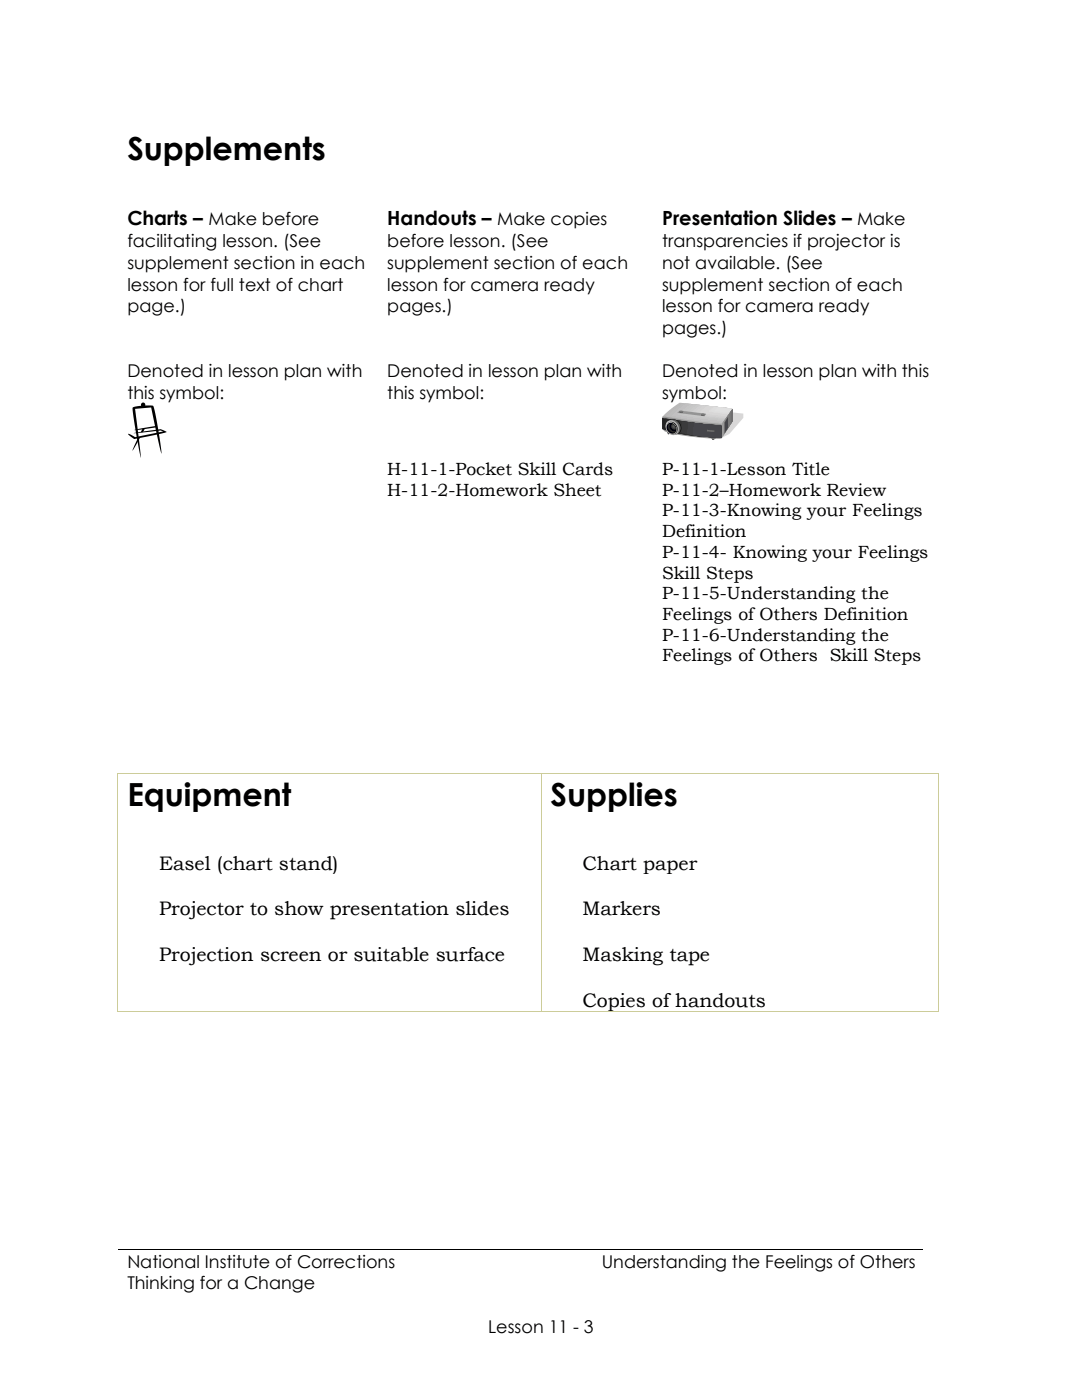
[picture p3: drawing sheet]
<svg xmlns="http://www.w3.org/2000/svg" width="216mm" height="279mm" viewBox="0 0 216 279" stroke-linecap="round" stroke-linejoin="round" font-family="sans-serif">
<path d="M23.5 249.3h65.4M89.1 249.3h95.1" fill="none" stroke="#000" stroke-width=".2"/>
<g fill="#000">
<path d="M25.6 86.6l1.4 .6 5.6-1.1-.6-.2-5.3 .5 4.3-.6a2.26 2.26 0 0 1 2.3 .4l-5.7 1.3a1.16 1.16 0 0 1-1.6-.4z" fill-rule="evenodd"/>
<path d="M26.8 85.8l4.4-.8v.3z" fill-rule="evenodd"/>
<path d="M27.6 87.3h.4l-1.6 2.6z" fill-rule="evenodd"/>
<path d="M28.4 85.5l.6-.1-.5 .8-.4 .1z" fill-rule="evenodd"/>
<path d="M26.5 81.3l1.7-.3a.45 .45 0 0 1 .3-.7 .45 .45 0 0 1 .5 .6l1.5 .1a51.9 51.9 0 0 1 1.7 9.5l-2-9.2-3.2 .3 1.1 9.8v-.1a80.5 80.5 0 0 1-1.6-10z" fill-rule="evenodd"/>
<path d="M88.9 249.3h.2v.1h-.2z" fill-rule="evenodd"/>
</g>
<path d="M143.7 82l4.6 .5v.9l-2.7 3.2-1.5 .8-1.6-3.9z" fill-rule="evenodd" fill="#d8d8d8"/>
<g fill="#4f4449">
<path d="M141.8 87.3l1.2 .1-.7 .4h-.2z" fill-rule="evenodd"/>
<path d="M133.1 86l1.1 .3-.9 .4z" fill-rule="evenodd"/>
</g>
<path d="M132.6 82.7l3-2.3 10.4 1.1 .3 .4-2.4 2.9-8-1-3.7-.7z" fill-rule="evenodd" fill="#bcb7ba"/>
<path d="M133.3 82.8l2.1-1.8a1.86 1.86 0 0 1 2.1-.4l8.5 .9 .2 .4-1.5 1.8a1.27 1.27 0 0 1-1.7 .8l-7.1-.9-2.7-.6z" fill-rule="evenodd" fill="#bfbabc"/>
<path d="M134.4 82.5l1.6-1.3a1.9 1.9 0 0 1 2.1-.6l6.5 .8a1.87 1.87 0 0 1 1.6 .4l-1.4 1.8a1.19 1.19 0 0 1-1.6 .7l-5.9-.8-3.2-.6z" fill-rule="evenodd" fill="#c4bfc1"/>
<path d="M135.2 82.6l1.6-1.3a1.91 1.91 0 0 1 2.2-.6l5.7 .7a1.76 1.76 0 0 1 1.5 .4l-1.3 1.6a1.1 1.1 0 0 1-1.5 .7l-6.3-.9-2.1-.4z" fill-rule="evenodd" fill="#c6c1c4"/>
<path d="M136.2 82.4l1.3-1.1a1.77 1.77 0 0 1 2.1-.5l5.2 .6a1.62 1.62 0 0 1 1.4 .3l-1.2 1.6a1.01 1.01 0 0 1-1.4 .6l-4.7-.6-3-.6z" fill-rule="evenodd" fill="#c9c4c6"/>
<path d="M137 82.5l.7-.7a2.48 2.48 0 0 1 2.9-.9l5.5 .7a.66 .66 0 0 1-.4 .8l-.6 .7a.93 .93 0 0 1-1.3 .5l-5-.6-2-.4z" fill-rule="evenodd" fill="#cec6c9"/>
<path d="M138 82.2l.5-.4a2.28 2.28 0 0 1 2.7-.8l4.9 .6a.69 .69 0 0 1-.5 .8l-.4 .6a.95 .95 0 0 1-1.4 .4l-4.1-.5-1.9-.4z" fill-rule="evenodd" fill="#d3ced1"/>
<path d="M138.9 82.2l.5-.5a1.99 1.99 0 0 1 2.3-.7l4.3 .5 .1 .3-.8 .9a1.15 1.15 0 0 1-1.5 .5l-5.1-.8z" fill-rule="evenodd" fill="#d8d1d3"/>
<path d="M139.7 82.2l.9-.8a1.27 1.27 0 0 1 1.5-.3l3.9 .4 .1 .2-.7 .9a1.12 1.12 0 0 1-1.5 .4l-3.4-.5-.9-.2z" fill-rule="evenodd" fill="#dbd3d6"/>
<path d="M140.5 82.2l.3-.3a2.02 2.02 0 0 1 2.4-.7l2.8 .3 .1 .2-.4 .4a1.16 1.16 0 0 1-1.5 .7z" fill-rule="evenodd" fill="#ddd6d8"/>
<path d="M141.6 82l.1-.2a1.54 1.54 0 0 1 2-.5l2.3 .3 .1 .1-.3 .3a1.13 1.13 0 0 1-1.6 .5l-2.8-.4z" fill-rule="evenodd" fill="#e2dbdd"/>
<path d="M142.4 81.9l.9-.7 2.7 .4 .1 .1-.7 .7-3.1-.4z" fill-rule="evenodd" fill="#e5dde0"/>
<path d="M132.2 83.1l6.4 1 5.4 .5v2.9a38.3 38.3 0 0 1-11.4-1.5l-.4-.4-.1-2.2z" fill-rule="evenodd" fill="#9b9391"/>
<path d="M146.1 81.7l.2 .5v1.7l-2.3 3.6v-2.9z" fill-rule="evenodd" fill="#a59e9b"/>
<path d="M146.1 81.7l.2 .9a2.85 2.85 0 0 1-.8 2.6l-1.4 2v-1.4a2.74 2.74 0 0 1 .8-2.4z" fill-rule="evenodd" fill="#a39999"/>
<path d="M146.1 81.7l.2 .9a2.76 2.76 0 0 1-.8 2.5l-1.2 1.9v-1.4a2.69 2.69 0 0 1 .8-2.5z" fill-rule="evenodd" fill="#9b9396"/>
<path d="M146.1 81.7v.1a3.5 3.5 0 0 1-.8 3.7l-.8 1.2v-1.4a2.6 2.6 0 0 1 .7-2.3z" fill-rule="evenodd" fill="#998e93"/>
<path d="M146.1 81.7l.1 .2a3.8 3.8 0 0 1-1 3.7l-.5 .8v-1.3a2.4 2.4 0 0 1 .6-2.2z" fill-rule="evenodd" fill="#91898e"/>
<path d="M146.1 81.7l.1 .1a3.6 3.6 0 0 1-.9 3.6l-.5 .7v-1.9a2.09 2.09 0 0 1 .7-1.6z" fill-rule="evenodd" fill="#8e848c"/>
<path d="M146.1 81.7l.2 .8a3.2 3.2 0 0 1-1 2.9l-.3 .4v-2.5z" fill-rule="evenodd" fill="#877f89"/>
<path d="M146.1 81.7l.2 .8a2.84 2.84 0 0 1-.8 2.7l-.3 .4v-1.3a2.99 2.99 0 0 1 .8-2.4z" fill-rule="evenodd" fill="#847a87"/>
<path d="M146.1 81.7l.2 .8a3 3 0 0 1-.8 2.6l-.1 .2v-1.2a2.69 2.69 0 0 1 .6-2.2z" fill-rule="evenodd" fill="#7c7582"/>
<path d="M146.1 81.7l.2 .3v1a2.25 2.25 0 0 1-.7 1.9l-.1 .1v-1.2a2.19 2.19 0 0 1 .5-1.9z" fill-rule="evenodd" fill="#7a707f"/>
<path d="M146.1 81.7l.2 .2v1a1.69 1.69 0 0 1-.5 1.6l-.1 .2v-2.3z" fill-rule="evenodd" fill="#726b7c"/>
<path d="M146.1 81.7l.2 .2v2l-.4 .5v-2.2z" fill-rule="evenodd" fill="#70667a"/>
<path d="M132.1 83.4l4.8 .8 7 .8 .1 2.4-6.2-.5a26.3 26.3 0 0 1-5.7-1.3z" fill-rule="evenodd" fill="#28231c"/>
<path d="M132.7 83.5l5.6 .9 5.6 .6 .1 2.4-6.3-.5-2.5-.5-2.2-.6-.3-.1z" fill-rule="evenodd" fill="#2b2821"/>
<path d="M133.4 83.6l4 .7 6.5 .7 .1 2.4-5.7-.5-2.6-.4-2.4-.6z" fill-rule="evenodd" fill="#2d2826"/>
<path d="M134 83.7l4.7 .7 5.2 .6 .1 2.4-5.7-.5-2.4-.4-1.9-.5z" fill-rule="evenodd" fill="#302d2b"/>
<path d="M134.7 83.8l4.8 .7 4.4 .5 .1 2.4-5.1-.4-2-.3-2.3-.6z" fill-rule="evenodd" fill="#333033"/>
<path d="M135.3 83.9l4.1 .6 4.5 .5 .1 2.4-5.4-.5-3.4-.7z" fill-rule="evenodd" fill="#353335"/>
<path d="M135.9 84l8 .9 .1 2.5-5.1-.4-3.1-.7z" fill-rule="evenodd" fill="#38353d"/>
<path d="M136.6 84.1l7.3 .8 .1 2.5-4.5-.4-3.1-.5z" fill-rule="evenodd" fill="#3a383f"/>
<path d="M137.2 84.2l6.7 .7 .1 2.5-3.8-.3-3.1-.5z" fill-rule="evenodd" fill="#3d3a47"/>
<path d="M137.8 84.3l6.1 .6 .1 2.5-3.8-.3-2.5-.4z" fill-rule="evenodd" fill="#3f3f4c"/>
<path d="M138.5 84.4l5.4 .5 .1 2.5-3.5-.3-2.2-.3z" fill-rule="evenodd" fill="#423f51"/>
<g fill="#444456">
<path d="M139.1 84.5l4.8 .4 .1 2.5-5.1-.5z" fill-rule="evenodd"/>
<path d="M145.3 83.2v2.2l-.7 1.1v-2.2z" fill-rule="evenodd"/>
</g>
<path d="M133.5 83.9a1.6 1.6 0 0 1 2.1 .5 1.6 1.6 0 0 1-.3 2.2 1.66 1.66 0 0 1-1.8-.7 1.66 1.66 0 0 1 0-2z" fill-rule="evenodd" fill="#00000f"/>
<path d="M133.5 83.9a1.56 1.56 0 0 1 2 .6 1.56 1.56 0 0 1-.3 2.1 1.62 1.62 0 0 1-1.8-.7 1.62 1.62 0 0 1 .1-2z" fill-rule="evenodd" fill="#60605b"/>
<path d="M133.2 84.1a1.56 1.56 0 0 1 2 .6 1.56 1.56 0 0 1-.3 2 1.62 1.62 0 0 1-1.8-.7 1.62 1.62 0 0 1 .1-1.9z" fill-rule="evenodd" fill="#b5a891"/>
<path d="M133.2 84.1a1.47 1.47 0 0 1 1.9 .6 1.47 1.47 0 0 1-.3 1.9 1.52 1.52 0 0 1-1.7-.6 1.52 1.52 0 0 1 .1-1.9z" fill-rule="evenodd" fill="#baaf99"/>
<path d="M133.2 84.2a1.35 1.35 0 0 1 1.8 .5 1.35 1.35 0 0 1-.5 1.9 1.47 1.47 0 0 1-1.4-.8 1.47 1.47 0 0 1 .1-1.6z" fill-rule="evenodd" fill="#c4b7a3"/>
<path d="M133.2 84.2a1.27 1.27 0 0 1 1.7 .5 1.27 1.27 0 0 1-.5 1.7 1.37 1.37 0 0 1-1.3-.7 1.37 1.37 0 0 1 .1-1.5z" fill-rule="evenodd" fill="#c9bfa8"/>
<path d="M133.2 84.2a1.17 1.17 0 0 1 1.6 .5 1.17 1.17 0 0 1-.4 1.6 1.27 1.27 0 0 1-1.3-.7 1.27 1.27 0 0 1 .1-1.4z" fill-rule="evenodd" fill="#cec4af"/>
<path d="M133.3 84.3a1.08 1.08 0 0 1 1.4 .4 1.08 1.08 0 0 1-.4 1.5 1.17 1.17 0 0 1-1.2-.7 1.17 1.17 0 0 1 .2-1.2z" fill-rule="evenodd" fill="#d6ceba"/>
<path d="M133.3 84.3a.99 .99 0 0 1 1.3 .4 .99 .99 0 0 1-.4 1.3 1.08 1.08 0 0 1-1-.5 1.08 1.08 0 0 1 .1-1.2z" fill-rule="evenodd" fill="#ddd3c1"/>
<path d="M133.3 84.3a.88 .88 0 0 1 1.2 .4 .88 .88 0 0 1-.5 1.2 .99 .99 0 0 1-.7-1.6z" fill-rule="evenodd" fill="#e5ddcc"/>
<path d="M133.3 84.4a.79 .79 0 0 1 1.1 .3 .79 .79 0 0 1-.5 1.1 .88 .88 0 0 1-.6-1.4z" fill-rule="evenodd" fill="#eae2d3"/>
<path d="M133.3 84.4a.69 .69 0 0 1 1 .3 .69 .69 0 0 1-.6 .9 .78 .78 0 0 1-.4-1.2z" fill-rule="evenodd" fill="#efead8"/>
<path d="M133.3 84.4a.6 .6 0 0 1 .9 .3 .6 .6 0 0 1-.5 .8 .69 .69 0 0 1-.4-1.1z" fill-rule="evenodd" fill="#f9f2e2"/>
<path d="M133.3 84.4a.51 .51 0 0 1 .8 .3 .51 .51 0 0 1-.6 .7l-.3-.4z" fill-rule="evenodd" fill="#fff9ea"/>
<path d="M133.3 84.4a1.28 1.28 0 0 1 1.7 .5 1.28 1.28 0 0 1-.5 1.7 1.39 1.39 0 0 1-1.3-.7 1.39 1.39 0 0 1 .1-1.5z" fill-rule="evenodd" fill="#00000f"/>
<path d="M133.2 84.5a1.23 1.23 0 0 1 1.7 .5 1.23 1.23 0 0 1-.5 1.6 1.34 1.34 0 0 1-1.3-.6 1.34 1.34 0 0 1 .1-1.5z" fill-rule="evenodd" fill="#c1bcb2"/>
<path d="M133.2 84.5a1.16 1.16 0 0 1 1.6 .5 1.16 1.16 0 0 1-.5 1.5 1.26 1.26 0 0 1-1.2-.6 1.26 1.26 0 0 1 .1-1.4z" fill-rule="evenodd" fill="#c6c1b7"/>
<path d="M133.2 84.5a1.08 1.08 0 0 1 1.5 .5 1.08 1.08 0 0 1-.4 1.4 1.17 1.17 0 0 1-1.2-.6 1.17 1.17 0 0 1 .1-1.3z" fill-rule="evenodd" fill="#c9c6bf"/>
<path d="M133.2 84.5a1.01 1.01 0 0 1 1.4 .4 1.01 1.01 0 0 1-.4 1.4 1.09 1.09 0 0 1-1.1-.5 1.09 1.09 0 0 1 .1-1.3z" fill-rule="evenodd" fill="#ccccc1"/>
<path d="M133.2 84.6a.94 .94 0 0 1 1.3 .3 .94 .94 0 0 1-.4 1.3 1.02 1.02 0 0 1-1-.5 1.02 1.02 0 0 1 .1-1.1z" fill-rule="evenodd" fill="#d1d1c6"/>
<path d="M133.2 84.6a.85 .85 0 0 1 1.2 .4 .85 .85 0 0 1-.5 1.1 .95 .95 0 0 1-.7-1.5z" fill-rule="evenodd" fill="#d3d6ce"/>
<path d="M133.3 84.6a.77 .77 0 0 1 1 .4 .77 .77 0 0 1-.4 1 .87 .87 0 0 1-.6-1.4z" fill-rule="evenodd" fill="#d8dbd3"/>
<path d="M133.2 84.7a.68 .68 0 0 1 1 .2 .68 .68 0 0 1-.5 1 .82 .82 0 0 1-.5-1.2z" fill-rule="evenodd" fill="#dbe0db"/>
<path d="M133.3 84.6a.62 .62 0 0 1 .9 .4 .62 .62 0 0 1-.5 .8 .7 .7 0 0 1-.4-1.2z" fill-rule="evenodd" fill="#e0e5e0"/>
<path d="M133.2 84.7a.53 .53 0 0 1 .9 .2 .53 .53 0 0 1-.6 .7l-.3-.4z" fill-rule="evenodd" fill="#e2eae2"/>
<circle cx="133.6" cy="85" r=".46" fill="#e5efea"/>
<circle cx="133.6" cy="85" r=".39" fill="#eaf4ef"/>
<path d="M133.3 84.6a1.12 1.12 0 0 1 1.5 .4 1.12 1.12 0 0 1-.4 1.5 1.21 1.21 0 0 1-1.2-.6 1.21 1.21 0 0 1 .1-1.3z" fill-rule="evenodd" fill="#00000f"/>
<path d="M134.2 84.6l.3 .3 .4 .6a.55 .55 0 0 1-.6 .2 .55 .55 0 0 1-.4-.5z" fill-rule="evenodd" fill="#1e3030"/>
<path d="M134.1 84.7l.5 .3a.45 .45 0 0 1 .1 .7 .62 .62 0 0 1-.6-.3 .62 .62 0 0 1 0-.7z" fill-rule="evenodd" fill="#263335"/>
<path d="M134.1 84.7h.2l.3 .3a.41 .41 0 0 1 .1 .7 .58 .58 0 0 1-.6-.3 .58 .58 0 0 1 0-.7z" fill-rule="evenodd" fill="#283538"/>
<path d="M134.2 84.7l.4 .3a.39 .39 0 0 1 .1 .6 .54 .54 0 0 1-.6-.2 .54 .54 0 0 1 .1-.7z" fill-rule="evenodd" fill="#30383d"/>
<path d="M134.1 84.8a.54 .54 0 0 1 .6 .7 .47 .47 0 0 1-.5-.1 .47 .47 0 0 1-.1-.6z" fill-rule="evenodd" fill="#353a42"/>
<path d="M134.1 84.9l.1-.1a.5 .5 0 0 1 .5 .7 .49 .49 0 0 1-.6-.6z" fill-rule="evenodd" fill="#3a3d44"/>
<path d="M134.1 84.9l.2-.1 .1 .1 .3 .5a.39 .39 0 0 1-.5 0 .39 .39 0 0 1-.1-.5z" fill-rule="evenodd" fill="#3f3f4c"/>
<path d="M134.2 84.9a.4 .4 0 0 1 .4 .1 .4 .4 0 0 1 0 .5 .42 .42 0 0 1-.4-.6z" fill-rule="evenodd" fill="#44424f"/>
<path d="M134.2 84.9h.3l.2 .4a.32 .32 0 0 1-.5 0 .32 .32 0 0 1 0-.4z" fill-rule="evenodd" fill="#494454"/>
<path d="M134.3 84.8l.1 .1a.26 .26 0 0 1 .3 .3 .26 .26 0 0 1-.3 .2 .26 .26 0 0 1-.2-.3z" fill-rule="evenodd" fill="#514759"/>
<path d="M134.3 84.9h.1a.24 .24 0 0 1 .2 .3 .24 .24 0 0 1-.3 .2 .24 .24 0 0 1-.1-.4z" fill-rule="evenodd" fill="#54495b"/>
<path d="M134.3 84.9l.3 .2a.18 .18 0 0 1-.3 .2 .18 .18 0 0 1 0-.3z" fill-rule="evenodd" fill="#5b4c60"/>
<path d="M133.4 84.7l.4-.2a.93 .93 0 0 0 0 1.2 .93 .93 0 0 0 1 .3 .85 .85 0 0 1-1.4-.4l-.1-.5z" fill-rule="evenodd" fill="#19233d"/>
<path d="M135.2 82.3l.4-.4 5.2 .7 .1 .1-.4 .4z" fill-rule="evenodd" fill="#9b9391"/>
<g fill="#444456">
<path d="M135.6 82.1a.31 .31 0 0 1 .4-.1 .31 .31 0 0 1 .2 .4h-.5l-.1-.1z" fill-rule="evenodd"/>
<path d="M139.9 82.7a.32 .32 0 0 1 .4-.2 .32 .32 0 0 1 .2 .4l-.5 .1z" fill-rule="evenodd"/>
</g>
<g fill="#7f7777">
<path d="M135.6 82.1a.32 .32 0 0 1 .4-.2 .32 .32 0 0 1 .2 .4h-.5z" fill-rule="evenodd"/>
<path d="M140 82.6a.31 .31 0 0 1 .4-.1 .31 .31 0 0 1 .1 .4h-.5l-.1-.1z" fill-rule="evenodd"/>
</g>
<path d="M141.1 85.8l1.4 .1v.3l-1.4-.1z" fill-rule="evenodd" fill="#917259"/>
<g fill="#fff">
<path d="M23.5 91.4h1.9v12.5h-1.9z" fill-rule="evenodd"/>
<path d="M73.5 91.4h1.9v12.5h-1.9z" fill-rule="evenodd"/>
<path d="M23.5 103.9h51.9v33.5h-51.9z" fill-rule="evenodd"/>
<path d="M25.4 91.4h48.1v4.2h-48.1z" fill-rule="evenodd"/>
<path d="M25.4 95.6h48.1v4.2h-48.1z" fill-rule="evenodd"/>
<path d="M25.4 99.8h48.1v4.1h-48.1z" fill-rule="evenodd"/>
<path d="M75.4 91.4h1.9v16.6h-1.9z" fill-rule="evenodd"/>
<path d="M128.3 91.4h1.9v16.6h-1.9z" fill-rule="evenodd"/>
<path d="M75.4 108h54.8v29.4h-54.8z" fill-rule="evenodd"/>
<path d="M77.3 91.4h51v4.2h-51z" fill-rule="evenodd"/>
<path d="M77.3 95.6h51v4.2h-51z" fill-rule="evenodd"/>
<path d="M77.3 99.8h51v4.1h-51z" fill-rule="evenodd"/>
<path d="M77.3 103.9h51v4.1h-51z" fill-rule="evenodd"/>
<path d="M130.2 91.5h1.9v45.9h-1.9z" fill-rule="evenodd"/>
<path d="M185.5 91.5h1.9v45.9h-1.9z" fill-rule="evenodd"/>
<path d="M132.1 91.4h53.4v4.2h-53.4z" fill-rule="evenodd"/>
<path d="M132.1 95.6h53.4v4.2h-53.4z" fill-rule="evenodd"/>
<path d="M132.1 99.8h53.4v4.1h-53.4z" fill-rule="evenodd"/>
<path d="M132.1 103.9h53.4v4.1h-53.4z" fill-rule="evenodd"/>
<path d="M132.1 108h53.4v4.2h-53.4z" fill-rule="evenodd"/>
<path d="M132.1 112.2h53.4v4.1h-53.4z" fill-rule="evenodd"/>
<path d="M132.1 116.3h53.4v4.2h-53.4z" fill-rule="evenodd"/>
<path d="M132.1 120.5h53.4v4.1h-53.4z" fill-rule="evenodd"/>
<path d="M132.1 124.6h53.4v4.1h-53.4z" fill-rule="evenodd"/>
<path d="M132.1 128.7h53.4v4.2h-53.4z" fill-rule="evenodd"/>
<path d="M132.1 132.9h53.4v4.5h-53.4z" fill-rule="evenodd"/>
<path d="M23.6 154.4h1.8v7.8h-1.8z" fill-rule="evenodd"/>
<path d="M106.1 154.4h1.8v7.8h-1.8z" fill-rule="evenodd"/>
<path d="M23.6 162.2h84.3v7.8h-84.3z" fill-rule="evenodd"/>
<path d="M25.4 154.4h80.7v7.8h-80.7z" fill-rule="evenodd"/>
<path d="M108.1 154.4h1.8v15.6h-1.8z" fill-rule="evenodd"/>
<path d="M185.5 154.4h1.8v15.6h-1.8z" fill-rule="evenodd"/>
<path d="M109.9 154.4h75.6v7.8h-75.6z" fill-rule="evenodd"/>
<path d="M109.9 162.2h75.6v7.8h-75.6z" fill-rule="evenodd"/>
</g>
<g fill="#cc9">
<path d="M23.4 154.2h.2v.2h-.2z" fill-rule="evenodd"/>
<path d="M23.4 154.2h.2v.2h-.2z" fill-rule="evenodd"/>
</g>
<path d="M23.6 154.3h84.3" fill="none" stroke="#cc9" stroke-width=".2"/>
<path d="M107.9 154.2h.2v.2h-.2z" fill-rule="evenodd" fill="#cc9"/>
<path d="M108.1 154.3h79.2" fill="none" stroke="#cc9" stroke-width=".2"/>
<g fill="#cc9">
<path d="M187.3 154.2h.1v.2h-.1z" fill-rule="evenodd"/>
<path d="M187.3 154.2h.1v.2h-.1z" fill-rule="evenodd"/>
</g>
<path d="M23.5 154.4v15.6M108 154.4v15.6M187.4 154.4v15.6" fill="none" stroke="#cc9" stroke-width=".2"/>
<g fill="#fff">
<path d="M23.6 170h1.8v4.5h-1.8z" fill-rule="evenodd"/>
<path d="M106.1 170h1.8v4.5h-1.8z" fill-rule="evenodd"/>
<path d="M25.4 170h80.7v4.5h-80.7z" fill-rule="evenodd"/>
<path d="M108.1 170h1.8v4.5h-1.8z" fill-rule="evenodd"/>
<path d="M185.5 170h1.8v4.5h-1.8z" fill-rule="evenodd"/>
<path d="M109.9 170h75.6v4.5h-75.6z" fill-rule="evenodd"/>
</g>
<path d="M23.5 170v4.5M108 170v4.5M187.4 170v4.5" fill="none" stroke="#cc9" stroke-width=".2"/>
<g fill="#fff">
<path d="M23.6 174.5h1.8v9.1h-1.8z" fill-rule="evenodd"/>
<path d="M106.1 174.5h1.8v9.1h-1.8z" fill-rule="evenodd"/>
<path d="M25.4 174.5h80.7v4.6h-80.7z" fill-rule="evenodd"/>
<path d="M25.4 179.1h80.7v4.5h-80.7z" fill-rule="evenodd"/>
<path d="M108.1 174.5h1.8v9.1h-1.8z" fill-rule="evenodd"/>
<path d="M185.5 174.5h1.8v9.1h-1.8z" fill-rule="evenodd"/>
<path d="M109.9 174.5h75.6v4.6h-75.6z" fill-rule="evenodd"/>
<path d="M109.9 179.1h75.6v4.5h-75.6z" fill-rule="evenodd"/>
</g>
<path d="M23.5 174.5v9.1M108 174.5v9.1M187.4 174.5v9.1" fill="none" stroke="#cc9" stroke-width=".2"/>
<g fill="#fff">
<path d="M23.6 183.6h1.8v13.7h-1.8z" fill-rule="evenodd"/>
<path d="M106.1 183.6h1.8v13.7h-1.8z" fill-rule="evenodd"/>
<path d="M25.4 183.6h80.7v4.6h-80.7z" fill-rule="evenodd"/>
<path d="M25.4 188.2h80.7v4.5h-80.7z" fill-rule="evenodd"/>
<path d="M25.4 192.7h80.7v4.6h-80.7z" fill-rule="evenodd"/>
<path d="M108.1 183.6h1.8v9.1h-1.8z" fill-rule="evenodd"/>
<path d="M185.5 183.6h1.8v9.1h-1.8z" fill-rule="evenodd"/>
<path d="M108.1 192.7h79.2v4.6h-79.2z" fill-rule="evenodd"/>
<path d="M109.9 183.6h75.6v4.6h-75.6z" fill-rule="evenodd"/>
<path d="M109.9 188.2h75.6v4.5h-75.6z" fill-rule="evenodd"/>
</g>
<path d="M23.5 183.6v13.7M108 183.6v13.7M187.4 183.6v13.7" fill="none" stroke="#cc9" stroke-width=".2"/>
<g fill="#fff">
<path d="M23.6 197.3h1.8v4.5h-1.8z" fill-rule="evenodd"/>
<path d="M106.1 197.3h1.8v4.5h-1.8z" fill-rule="evenodd"/>
<path d="M25.4 197.3h80.7v4.5h-80.7z" fill-rule="evenodd"/>
<path d="M108.1 197.3h1.8v4.5h-1.8z" fill-rule="evenodd"/>
<path d="M185.5 197.3h1.8v4.5h-1.8z" fill-rule="evenodd"/>
<path d="M109.9 197.3h75.6v4.5h-75.6z" fill-rule="evenodd"/>
</g>
<path d="M23.5 197.3v4.5" fill="none" stroke="#cc9" stroke-width=".2"/>
<g fill="#cc9">
<path d="M23.4 201.8h.2v.2h-.2z" fill-rule="evenodd"/>
<path d="M23.4 201.8h.2v.2h-.2z" fill-rule="evenodd"/>
</g>
<path d="M108 197.3v4.5M23.6 201.9h84.3" fill="none" stroke="#cc9" stroke-width=".2"/>
<path d="M107.9 201.8h.2v.2h-.2z" fill-rule="evenodd" fill="#cc9"/>
<path d="M187.4 197.3v4.5M108.1 201.9h79.2" fill="none" stroke="#cc9" stroke-width=".2"/>
<g fill="#cc9">
<path d="M187.3 201.8h.1v.2h-.1z" fill-rule="evenodd"/>
<path d="M187.3 201.8h.1v.2h-.1z" fill-rule="evenodd"/>
</g>
<g font-size="6.3">
<text x="25.4" y="31.8">Supplements</text>
<text x="25.4" y="160.8">Equipment</text>
<text x="109.9" y="160.8">Supplies</text>
</g>
<g font-size="3.9">
<text x="25.4" y="44.9">Charts – Make before</text>
<text x="77.3" y="44.9">Handouts – Make copies</text>
<text x="132.1" y="44.9">Presentation Slides – Make</text>
<text x="31.8" y="173.6">Easel (chart stand)</text>
<text x="116.2" y="173.6">Chart paper</text>
<text x="31.8" y="182.7">Projector to show presentation slides</text>
<text x="116.2" y="182.7">Markers</text>
<text x="31.8" y="191.8">Projection screen or suitable surface</text>
<text x="116.2" y="191.8">Masking tape</text>
<text x="116.2" y="200.9">Copies of handouts</text>
</g>
<g font-size="3.5">
<text x="25.4" y="49.3">facilitating lesson. (See</text>
<text x="25.4" y="53.6">supplement section in each</text>
<text x="77.3" y="49.3">before lesson. (See</text>
<text x="77.3" y="53.6">supplement section of each</text>
<text x="132.1" y="49.3">transparencies if projector is</text>
<text x="132.1" y="53.6">not available. (See</text>
<text x="25.4" y="58">lesson for full text of chart</text>
<text x="77.3" y="58">lesson for camera ready</text>
<text x="132.1" y="58">supplement section of each</text>
<text x="25.4" y="62.3">page.)</text>
<text x="77.3" y="62.3">pages.)</text>
<text x="132.1" y="62.3">lesson for camera ready</text>
<text x="132.1" y="66.6">pages.)</text>
<text x="25.4" y="75.3">Denoted in lesson plan with</text>
<text x="77.3" y="75.3">Denoted in lesson plan with</text>
<text x="132.1" y="75.3">Denoted in lesson plan with this</text>
<text x="25.4" y="79.6">this symbol:</text>
<text x="77.3" y="79.6">this symbol:</text>
<text x="132.1" y="79.6">symbol:</text>
<text x="77.3" y="94.8">H-11-1-Pocket Skill Cards</text>
<text x="132.1" y="94.8">P-11-1-Lesson Title</text>
<text x="77.3" y="98.9">H-11-2-Homework Sheet</text>
<text x="132.1" y="98.9">P-11-2–Homework Review</text>
<text x="132.1" y="103.1">P-11-3-Knowing your Feelings</text>
<text x="132.1" y="107.2">Definition</text>
<text x="132.1" y="111.3">P-11-4- Knowing your Feelings</text>
<text x="132.1" y="115.5">Skill Steps</text>
<text x="132.1" y="119.6">P-11-5-Understanding the</text>
<text x="132.1" y="123.8">Feelings of Others Definition</text>
<text x="132.1" y="127.9">P-11-6-Understanding the</text>
<text x="132.1" y="132">Feelings of Others Skill Steps</text>
<text x="25.4" y="253">National Institute of Corrections</text>
<text x="25.4" y="257.3">Thinking for a Change</text>
<text x="120.1" y="253">Understanding the Feelings of Others</text>
<text x="97.4" y="266">Lesson 11 - 3</text>
</g>
</svg>
